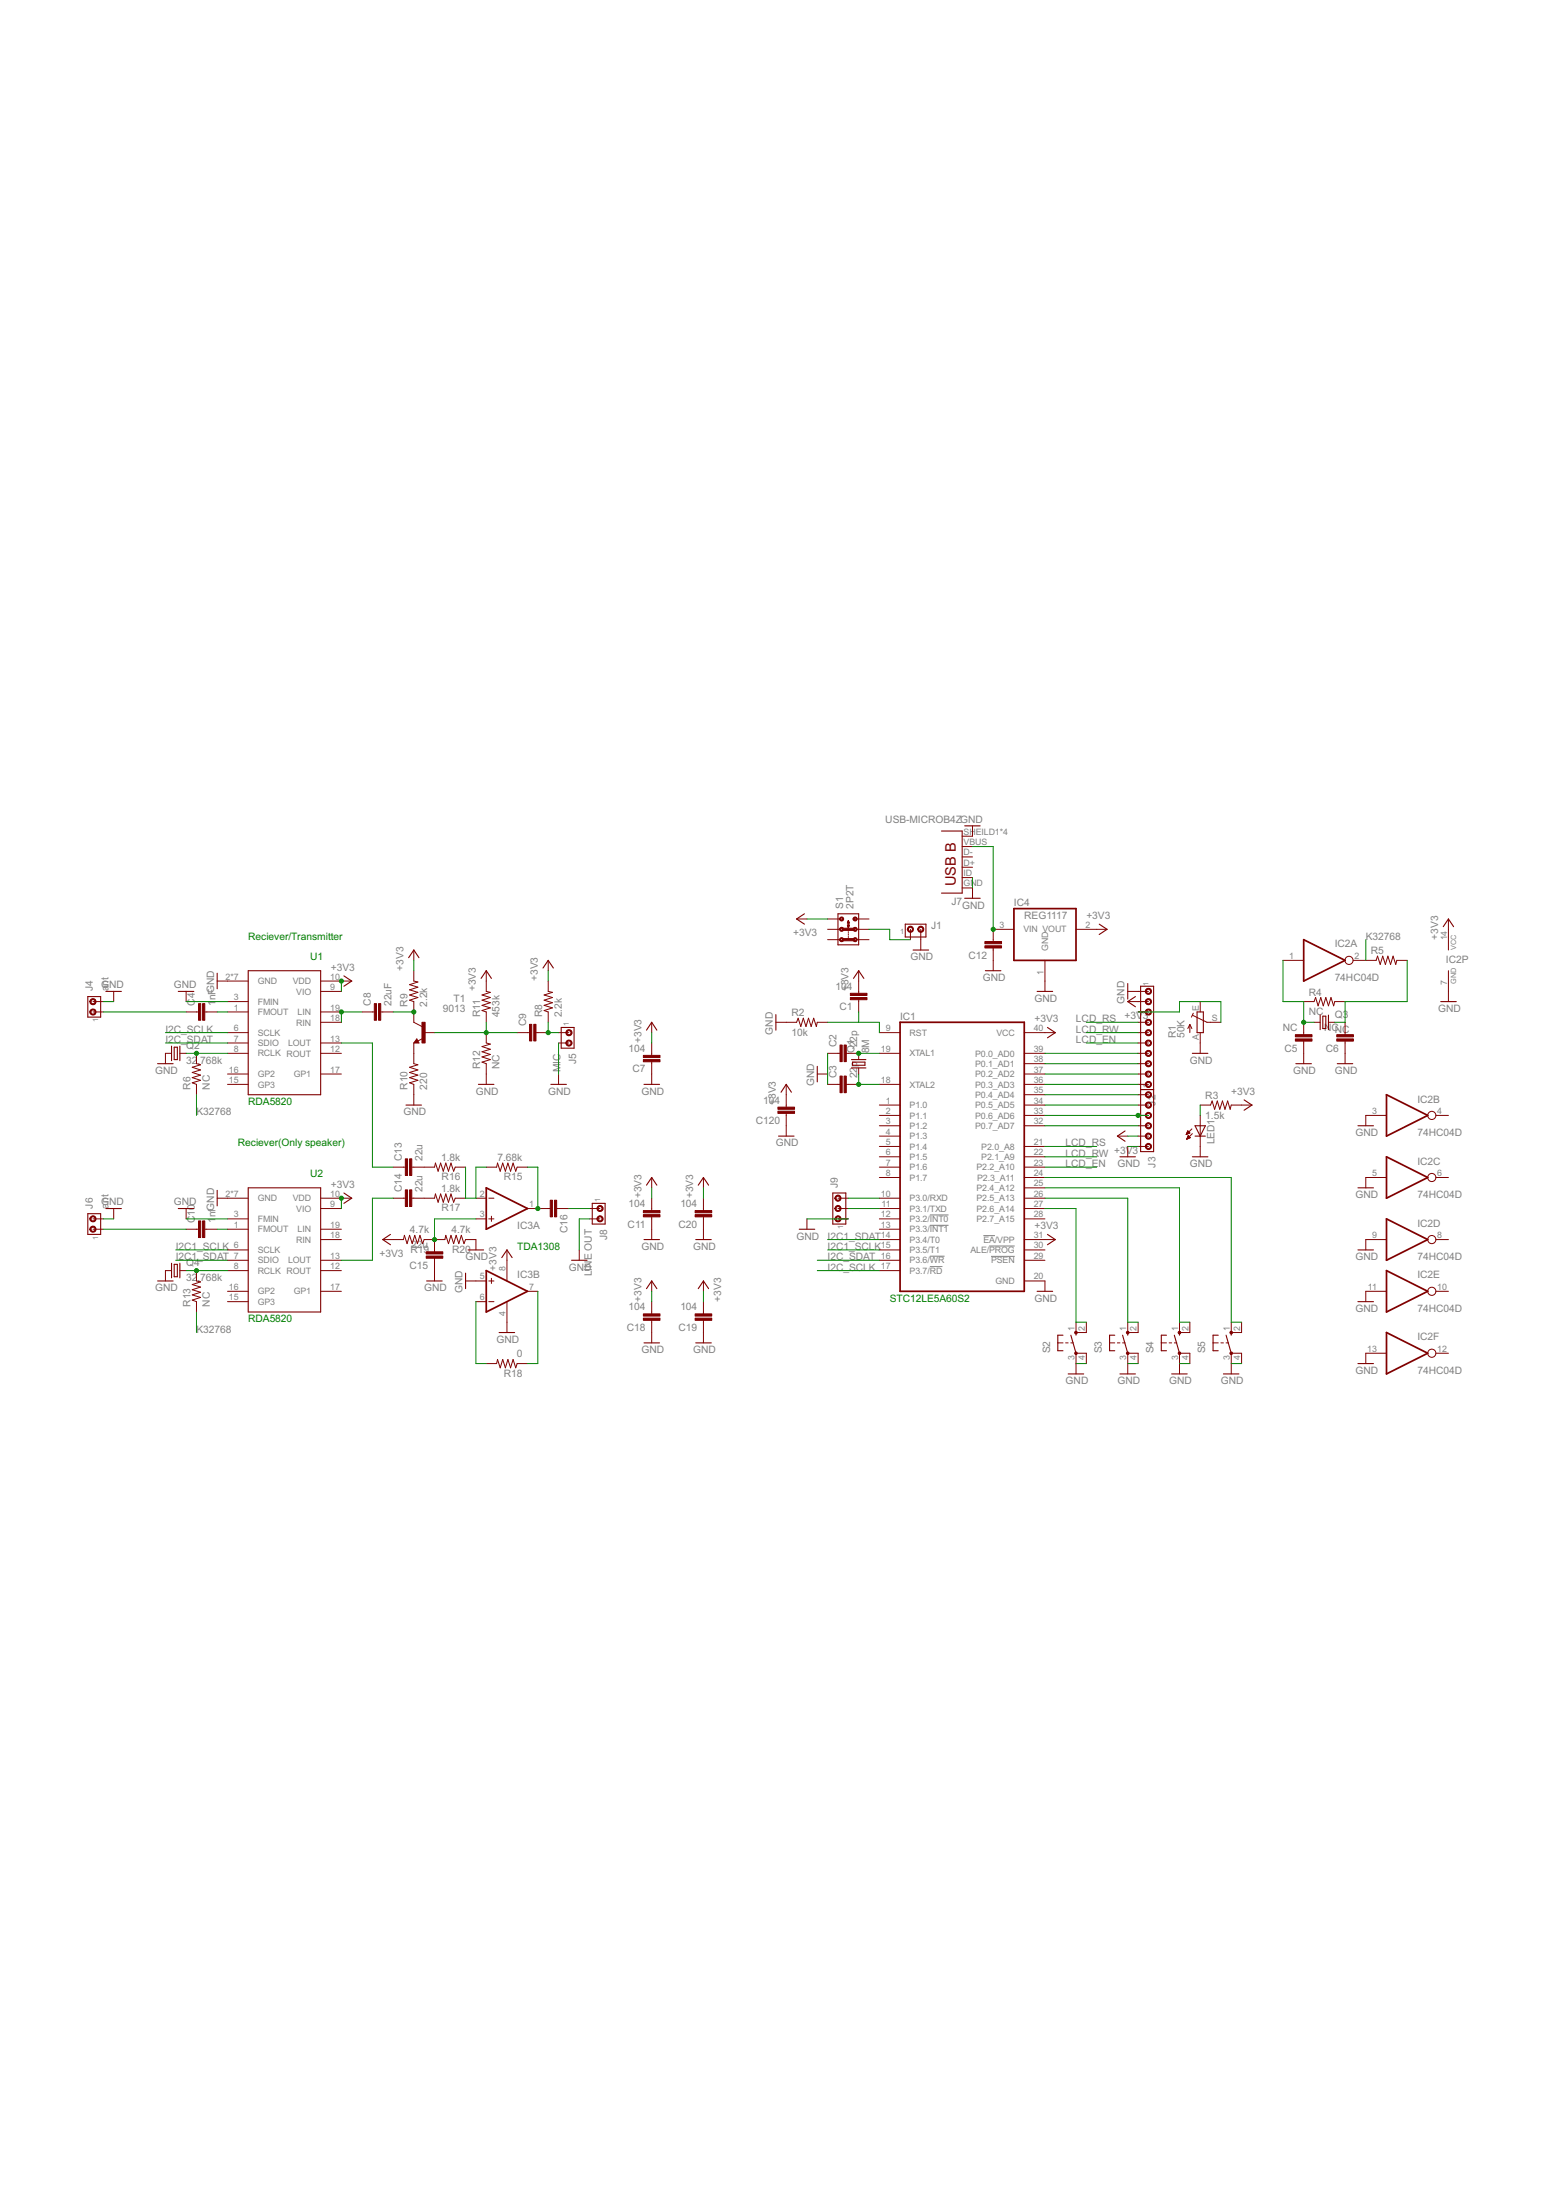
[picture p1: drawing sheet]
<svg xmlns="http://www.w3.org/2000/svg" width="210mm" height="297mm" viewBox="0 0 210 297" stroke-linecap="round" stroke-linejoin="round" font-family="sans-serif">
<path d="M125.5 164h2.5M125.5 165.4h2.5M125.5 169.6h2M125.5 171h1.7M132.7 166.8h1.6M133.5 168.2h3.5M133.8 169.6h3.2" fill="none" stroke="#808080" stroke-width=".13"/>
<path d="M121.5 138h16.8v36.3h-16.8zM136.9 122.7h8.3v7h-8.3zM176 126.9l5.6 2.8-5.6 2.8zM187.2 147.8l5.5 2.8-5.5 2.8zM187.2 156.2l5.5 2.8-5.5 2.8zM65.6 160.4l5.6 2.8-5.6 2.8zM65.6 171.6l5.6 2.7-5.6 2.8zM187.2 164.6l5.5 2.8-5.5 2.8zM187.2 171.6l5.5 2.7-5.5 2.8zM187.2 179.9l5.5 2.8-5.5 2.8z" fill="none" stroke="#800000" stroke-width=".23"/>
<g fill="none" stroke="#800000" stroke-width=".13">
<path d="M129.9 117.1h1.4M129.9 115.7h1.4M129.9 114.3h1.4M129.9 119.9h1.4v1.4M129.9 118.5h1.4M131.3 111.5v1.4h-1.4M12.6 135.2h1.3M12.6 136.6h1.3M15.3 133.9v1.3M25.1 136.6h1.7M25.1 133.9v1.3M27.6 136.6h1.7"/>
<path d="M29.3 132.5h4.2M30.7 139.4h2.8M30.7 135.2h2.8M30.7 136.6h2.8M43.3 133.9h2.8M43.3 136.6h2.8M43.3 138h2.8M43.3 132.5h4.2M48.9 136.6h1.6M51.4 136.6h1.7M55.9 131.1v1.4l.5 .1-1.1 .3 1.1 .4-1.1 .3 1.1 .4-1.1 .3 1.1 .4-1.1 .3 .6 .2v2.8l1.1 .6M55.9 128.3v1.4"/>
<path d="M57.3 139.4h1.4M65.6 131.1v2.8l.6 .1-1.1 .3 1.1 .4-1.1 .3 1.1 .4-1.1 .3 1.1 .4-1.1 .3 .5 .2v1.4M65.6 139.4v1.4l.6 .2-1.1 .3 1.1 .4-1.1 .3 1.1 .4-1.1 .3 1.1 .4-1.1 .3 .5 .2v2.8M69.8 139.4h1.7M72.3 139.4h1.7M74 129.7v1.4M74 132.5v1.4l.6 .1-1.2 .3 1.2 .4-1.2 .3 1.2 .4-1.2 .3 1.2 .4-1.2 .3 .6 .2v1.4M75.4 139.4h1.4M88 138v1.4M104.7 138h2.8l.2-.5 .4 1.1 .3-1.1 .4 1.1 .3-1.1 .4 1.1 .3-1.1 .4 1.1 .1-.6h1.4M107.5 124.1h1.4M111.7 126.9h1.4"/>
<path d="M111.7 125.5h1.4M111.7 124.1h1.4M113.2 126.9h.2M113.2 125.5h.2M113.2 124.1h.2M114.4 124.9h.3l-.2 .4zM114.4 124.6h.2M114.4 125h.2M114.4 124.5h.2M114.4 125.1h.2M114.4 124.4h.2M114.5 125.2h.1"/>
<path d="M114.5 124.4h.1M114.5 124.3h.1M114.5 124.4v.9M114.5 125.7v.1M114.5 125.9v.1M114.5 126.1v.1M114.5 126.4h.1M114.5 126.6v.1M114.5 124.3l.2 .3h-.3zM115.6 126.9h.2M115.6 125.5h.2M115.6 124.1h.2"/>
<path d="M115.9 131.1v3M115.9 135v1.6M115.9 126.9h1.4M115.9 125.5h1.4M115.9 124.1h1.4M118.7 139.4h2.8M122.9 125.5v1.4M124.3 125.5v2.8M134.1 128v3.1M136.9 125.5h-2.8v1.6M138.3 139.4h4.2M141.1 129.7v4.2"/>
<path d="M145.2 125.5h4.2M152.2 133.9h2.8M152.2 135.2h2.8M153.6 139.4h1.4M153.6 136.6h1.4M153.6 138h1.4M160.6 138.3v1.1M160.6 138.3l-.3 .6M160.6 138.3l.3 .6M161 137.1l1.9 .9h1.9M161.1 136.8l-.3 .5M162 135.2v1.4"/>
<path d="M162 139.4v2.8M173.2 129.7h2.8M176 135.2h1.4l.2-.5 .3 1.1 .4-1.1 .3 1.1 .4-1.1 .3 1.1 .4-1.1 .3 1.1 .2-.6h1.4M176 138v1.7M177.4 138h.8M179.3 138h.9M181.6 138v1.7M182.6 129.7h3.2l.1-.6 .4 1.1 .3-1.1 .4 1.1 .3-1.1 .4 1.1 .3-1.1 .4 1.1 .2-.5h1.3M195.5 124.1v4.2M195.5 131.1v4.1M23.2 142.2h-.9v1.4M24.3 142.2h.8"/>
<path d="M26.5 142.2v1.4l.6 .2-1.1 .3 1.1 .4-1.1 .3 1.1 .4-1.1 .3 1.1 .4-1.1 .3 .5 .2v1.4M30.7 142.2h2.8M30.7 145h2.8M30.7 146.4h2.8M30.7 140.8h2.8M43.3 142.2h2.8M43.3 145h2.8M43.3 140.8h2.8M53.1 157.6h1.6M55.6 157.6h3.1l.1-.6 .3 1.1 .4-1.1 .3 1.1 .4-1.1 .3 1.1 .4-1.1 .3 1.1 .2-.5h1.4M55.9 140.8v2.8l.5 .2-1.1 .3 1.1 .4-1.1 .3 1.1 .4-1.1 .3 1.1 .4-1.1 .3 .6 .2v2.8M56.3 140.3l.3 .5h-.7z"/>
<path d="M57.1 140.2l-.7 .3M65.6 157.6h1.4l.2-.6 .3 1.1 .4-1.1 .3 1.1 .4-1.1 .3 1.1 .4-1.1 .3 1.1 .2-.5h1.4M75.4 140.8h1.4M75.4 145v1.4M88 140.8v1.7M88 143.3v3.1M88 159v1.4M95 159v1.4M106.1 146.4v3.1M106.1 150.3v3.1M110.3 145h1.4M111.7 142.2h1.7"/>
<path d="M111.7 146.4h1.7M114.2 142.2h1.7v.9M114.2 146.4h1.7M115.9 144.2v.8M118.7 142.2h2.8M118.7 146.4h2.8M118.7 149.2h2.8M118.7 150.6h2.8M118.7 152h2.8M118.7 154.8h2.8M118.7 156.2h2.8M118.7 157.6h2.8"/>
<path d="M118.7 159h2.8M118.7 153.4h2.8M138.3 142.2h2.8M138.3 143.6h2.8M138.3 145h2.8M138.3 146.4h2.8M138.3 147.8h2.8M138.3 149.2h2.8M138.3 150.6h2.8M138.3 152h2.8M138.3 154.8h2.8M138.3 156.2h2.8"/>
<path d="M138.3 157.6h2.8M138.3 159h2.8M150.8 153.4h1.4M152.2 154.8v1.4M153.6 142.2h1.4M153.6 143.6h1.4M153.6 145h1.4M153.6 146.4h1.4M153.6 147.8h1.4M153.6 149.2h1.4M153.6 150.6h1.4M153.6 152h1.4"/>
<path d="M153.6 154.8h1.4M153.6 153.4h1.4M153.6 140.8h1.4M160.1 153.2h.1M160.1 153.1h.2M160.2 153.1h.2M160.2 153h.3M160.2 153.8h.1M160.2 153h.4M160.2 153.7h.2M160.2 152.9h.3M160.2 153.7h.3"/>
<path d="M160.3 152.9h.2M160.3 152.8h.1M160.3 153.6h.3M160.3 153.6h.4M160.3 152.7h.1M160.3 153.5h.3M160.3 152.7l-.2 .5M160.3 152.7l.3 .3M160.3 153.5h.2M160.4 153.4h.1M160.4 153.3l-.2 .5M160.4 153.3l.3 .3-.5 .2"/>
<path d="M160.4 153.3h.1M160.6 153l-.5 .2M160.9 152.4l-.8 .8M161 153.1l-.8 .7M162 149.2h1.4l.2-.5 .4 1.1 .3-1.1 .4 1.1 .3-1.1 .4 1.1 .3-1.1 .4 1.1 .1-.6h2.8M162 150.6v5.6M176 140.5v3.1M181.6 140.5v3.1M187.2 150.6h-2.8v1.4M187.2 159h-2.8v1.4M193.8 150.6h1.7M193.8 159h1.7"/>
<path d="M12.6 164.6h1.3M12.6 166h1.3M15.3 163.2v1.4M23.2 171.6h-.9v1.4M24.3 171.6h.8M25.1 166h1.7M25.1 163.2v1.4M26.5 171.6v1.4l.6 .1-1.1 .3 1.1 .4-1.1 .3 1.1 .4-1.1 .3 1.1 .4-1.1 .3 .5 .2v1.4M27.6 166h1.7M29.3 161.8h4.2M30.7 168.8h2.8M30.7 170.2h2.8"/>
<path d="M30.7 164.6h2.8M30.7 166h2.8M30.7 171.6h2.8M30.7 175.7h2.8M30.7 174.3h2.8M43.3 167.4h2.8M43.3 170.2h2.8M43.3 161.8h4.2M43.3 163.2h2.8M43.3 166h2.8M43.3 171.6h2.8M43.3 174.3h2.8"/>
<path d="M51.7 167.4h2.8l.1-.6 .3 1.1 .4-1.1 .3 1.1 .4-1.1 .3 1.1 .4-1.1 .3 1.1 .3-.5h2.7l.2-.6 .3 1.1 .4-1.1 .3 1.1 .4-1.1 .3 1.1 .4-1.1 .3 1.1 .2-.5h1.4v1.4M53.1 161.8h1.6M55.6 161.8h3.1l.1-.6 .3 1.1 .4-1.1 .3 1.1 .4-1.1 .3 1.1 .4-1.1 .3 1.1 .2-.5h1.4M58.7 167.4v1.6M58.7 169.9v3.1M62.8 173h2.8M64.2 161.8h1.4M64.2 164.6h1.4M64.2 175.7h1.4M66 161.8h.7M66 164.6h.7M66 173h.7"/>
<path d="M66 175.7h.7M66.3 164.2v.7M66.3 172.6v.7M68.4 168.8v4.2M68.4 175.7v4.2M71.2 163.2h3.1M71.2 174.3h1.4M75.1 163.2h1.7M78.2 168.8v1.4M79.6 163.2h1.4M79.6 164.6h1.4M88 161.8v1.6"/>
<path d="M88 164.3v3.1M88 173v1.3M88 175.7v1.7M88 178.2v3.1M95 161.8v1.6M95 164.3v3.1M95 173v1.3M95 175.7v1.7M95 178.2v3.1M108.9 164.6v1.4M113.1 161.8h1.4M113.1 163.2h1.4"/>
<path d="M113.1 164.6h1.4M118.7 167.4h2.8M118.7 168.8h2.8M118.7 170.2h2.8M118.7 161.8h2.8M118.7 163.2h2.8M118.7 164.6h2.8M118.7 166h2.8M118.7 171.6h2.8M138.3 167.4h4.2M138.3 168.8h2.8M138.3 170.2h2.8"/>
<path d="M138.3 160.4h2.8M138.3 161.8h2.8M138.3 163.2h2.8M138.3 164.6h2.8M138.3 173h2.8v1.3M145.2 178.5v1.4h1.4v-1.4M152.2 178.5v1.4h1.4v-1.4M159.2 178.5v1.4h1.4v-1.4M166.2 178.5v1.4h1.4v-1.4M187.2 167.4h-2.8v1.4M187.2 174.3h-2.8v1.4M193.8 167.4h1.7"/>
<path d="M193.8 174.3h1.7M65.6 184.1h1.4l.2-.5 .3 1.1 .4-1.1 .3 1.1 .4-1.1 .3 1.1 .4-1.1 .3 1.1 .2-.6h1.4M142.8 181.3h.7M143.8 181.3h.4M144.5 181.3h.4M146.6 184.1v-1.4h-1.4v2.8M149.8 181.3h.7M150.8 181.3h.4M151.5 181.3h.4M153.6 184.1v-1.4h-1.4v2.8M156.8 181.3h.7M157.8 181.3h.4"/>
<path d="M158.5 181.3h.4M160.6 184.1v-1.4h-1.4v2.8M163.7 181.3h.7M164.8 181.3h.3M165.5 181.3h.3M167.6 184.1v-1.4h-1.4v2.8M187.2 182.7h-2.8v1.4M193.8 182.7h1.7"/>
<circle cx="182.1" cy="129.7" r=".55"/>
<circle cx="193.3" cy="159" r=".55"/>
<circle cx="193.3" cy="150.6" r=".55"/>
<circle cx="193.3" cy="167.4" r=".55"/>
<circle cx="193.3" cy="174.3" r=".55"/>
<circle cx="193.3" cy="182.7" r=".55"/>
</g>
<g fill="none" stroke="#800000" stroke-width=".15">
<path d="M127.1 112.2h2.8v8.4h-2.8M130.2 111.5h2.1M11.9 134.6h1.7v2.7h-1.7zM14.3 133.9h2.1M24.1 133.9h2.1M29.3 131.4v2.1M33.5 131.1h9.8v16.7h-9.8zM46.4 131.8l1.1 .7-1.1 .7M55.2 129.3l.7-1 .7 1M64.9 132.1l.7-1 .7 1M73.3 130.7l.7-1 .7 1M75.8 138.7h1.7v2.8h-1.7z"/>
<path d="M87.3 139.1l.7-1.1 .7 1.1M104.7 137v2.1M108.6 123.4l-1.1 .7 1.1 .7M113.1 123.4h2.8v4.2h-2.8zM115.2 132.1l.7-1 .7 1M122.2 124.8h2.8v1.7h-2.8zM123.3 128.3h2M130.2 121.3h2.1M133 131.1h2.1M140 133.9h2.1M141.4 138.7l1.1 .7-1.1 .7M148.4 124.8l1 .7-1 .7"/>
<path d="M152.2 132.8v2.1M153.3 134.6l-1.1 .6 1.1 .7M154 133.2h1.7v22.3h-1.7zM161.6 136.6h.8v2.8h-.8zM178.2 137.1v1.9M178.6 137.2h.4v1.7h-.4zM179.3 137.1v1.9M194.5 135.2h2.1M194.8 125.1l.7-1 .7 1M21.3 143.6h2.1M23.2 141.2v2M23.5 141.4h.4v1.7h-.4z"/>
<path d="M24.3 141.2v2M54.8 149.2h2.1M56.3 140.5l-.1 .2h.2l-.1-.3-.3 .4h.4M64.6 146.4h2.1M74.4 146.4h2.1M86.9 146.4h2.1M105.1 153.4h2.1M105.4 147.5l.7-1.1 .7 1.1M110.3 144v2.1M114.9 143.1h2M114.9 144.2h2M115.1 143.4h1.7v.4h-1.7z"/>
<path d="M151.2 156.2h2.1M151.9 152.7l-1.1 .7 1.1 .7M154 147.1h1.7M161 142.2h2M161 156.2h2M161.3 152h1.4l-.7 1.4zM161.3 153.4h1.4M167.9 148.5l1.1 .7-1.1 .7M174.9 143.6h2.1M180.5 143.6h2.1M183.3 152h2.1M11.9 163.9h1.7v2.8h-1.7z"/>
<path d="M14.3 163.2h2.1M21.3 173h2.1M23.2 170.6v1.9M23.5 170.7h.4v1.7h-.4zM24.1 163.2h2.1M24.3 170.6v1.9M29.3 160.7v2.1M33.5 160.4h9.8v16.7h-9.8zM46.4 161.1l1.1 .7-1.1 .7M52.7 166.7l-1 .7 1 .7M57.6 173h2.1M62.8 171.9v2.1"/>
<path d="M63.2 168.8h2.1M67.4 179.9h2.1M67.7 169.8l.7-1 .7 1M77.2 170.2h2M79.9 162.5h1.8v2.8h-1.8zM86.9 167.4h2.1M87.3 160l.7-1 .7 1M87.3 174l.7-1 .7 1M93.9 167.4h2.1M94.3 174l.7-1 .7 1M94.3 160l.7-1 .7 1M107.9 166h2.1"/>
<path d="M112.4 161.1h1.8v4.2h-1.8zM140 174.3h2.1M141.4 166.7l1.1 .7-1.1 .7M145.2 179.9v.4M152.2 179.9v.4M159.2 179.9v.4M166.2 179.9v.4M183.3 168.8h2.1M183.3 160.4h2.1M183.3 175.7h2.1M86.9 181.3h2.1M93.9 181.3h2.1"/>
<path d="M143.5 180.3h-.7v2.1h.7M144.2 185.5h2.1M144.5 180.3l.7 2.4M150.5 180.3h-.7v2.1h.7M151.2 185.5h2.1M151.5 180.3l.7 2.4M157.5 180.3h-.7v2.1h.7M158.2 185.5h2.1M158.5 180.3l.7 2.4M164.4 180.3h-.7v2.1h.7M165.1 185.5h2.1M165.5 180.3l.7 2.4"/>
<path d="M183.3 184.1h2.1"/>
</g>
<g fill="#800000" stroke="#800000" stroke-width=".13">
<path d="M122.7 125.1a.42 .42 0 0 1 .6 .2 .42 .42 0 0 1-.3 .6 .42 .42 0 0 1-.5-.4h.1a.28 .28 0 0 1 .4-.3 .28 .28 0 0 1 .1 .5 .28 .28 0 0 1-.5-.1v-.1h-.1z" fill-rule="evenodd"/>
<path d="M124.1 125.1a.42 .42 0 0 1 .6 .2 .42 .42 0 0 1-.3 .6 .42 .42 0 0 1-.5-.4h.1a.28 .28 0 0 1 .4-.3 .28 .28 0 0 1 .1 .5 .28 .28 0 0 1-.5-.1v-.1h-.1z" fill-rule="evenodd"/>
<path d="M154.6 133.6a.42 .42 0 0 1 .7-.1 .42 .42 0 0 1-.1 .7 .42 .42 0 0 1-.6-.3h.1a.28 .28 0 0 1 .4-.3 .28 .28 0 0 1 .2 .4 .28 .28 0 0 1-.4 .1l-.2-.2h-.1z" fill-rule="evenodd"/>
<path d="M154.6 135a.42 .42 0 0 1 .7-.1 .42 .42 0 0 1-.1 .7 .42 .42 0 0 1-.6-.4h.1a.28 .28 0 0 1 .4-.2 .28 .28 0 0 1 .2 .4 .28 .28 0 0 1-.4 .1l-.2-.3h-.1z" fill-rule="evenodd"/>
<path d="M154.6 136.4a.42 .42 0 0 1 .7-.1 .42 .42 0 0 1-.1 .7 .42 .42 0 0 1-.6-.4h.1a.28 .28 0 0 1 .4-.2 .28 .28 0 0 1 .2 .4 .28 .28 0 0 1-.4 .1l-.2-.3h-.1z" fill-rule="evenodd"/>
<path d="M154.6 137.8a.42 .42 0 0 1 .7-.1 .42 .42 0 0 1-.1 .7 .42 .42 0 0 1-.6-.4h.1a.28 .28 0 0 1 .4-.2 .28 .28 0 0 1 .2 .4 .28 .28 0 0 1-.4 .1l-.2-.3h-.1z" fill-rule="evenodd"/>
<path d="M154.6 139.2a.42 .42 0 0 1 .7-.1 .42 .42 0 0 1-.1 .7 .42 .42 0 0 1-.6-.4h.1a.28 .28 0 0 1 .4-.2 .28 .28 0 0 1 .2 .4 .28 .28 0 0 1-.4 .1l-.2-.3h-.1z" fill-rule="evenodd"/>
<path d="M154.6 140.6a.42 .42 0 0 1 .7-.1 .42 .42 0 0 1-.1 .7 .42 .42 0 0 1-.6-.4h.1a.28 .28 0 0 1 .4-.2 .28 .28 0 0 1 .1 .4 .28 .28 0 0 1-.4-.1l-.1-.1h-.1z" fill-rule="evenodd"/>
<path d="M154.6 142a.42 .42 0 0 1 .7-.1 .42 .42 0 0 1-.1 .7 .42 .42 0 0 1-.6-.4h.1a.28 .28 0 0 1 .4-.2 .28 .28 0 0 1 .1 .4 .28 .28 0 0 1-.4-.1l-.1-.1h-.1z" fill-rule="evenodd"/>
<path d="M154.6 143.4a.42 .42 0 0 1 .7-.1 .42 .42 0 0 1-.1 .7 .42 .42 0 0 1-.6-.4h.1a.28 .28 0 0 1 .4-.2 .28 .28 0 0 1 .1 .4 .28 .28 0 0 1-.4-.1l-.1-.1h-.1z" fill-rule="evenodd"/>
<path d="M154.6 144.8a.42 .42 0 0 1 .7-.1 .42 .42 0 0 1-.1 .7 .42 .42 0 0 1-.6-.4h.1a.28 .28 0 0 1 .4-.2 .28 .28 0 0 1 .1 .4 .28 .28 0 0 1-.4-.1l-.1-.1h-.1z" fill-rule="evenodd"/>
<path d="M154.6 146.2a.42 .42 0 0 1 .7-.1 .42 .42 0 0 1-.1 .7 .42 .42 0 0 1-.6-.4h.1a.28 .28 0 0 1 .4-.2 .28 .28 0 0 1 .1 .4 .28 .28 0 0 1-.4-.1l-.1-.1h-.1z" fill-rule="evenodd"/>
<path d="M154.6 147.6a.42 .42 0 0 1 .7-.1 .42 .42 0 0 1-.1 .7 .42 .42 0 0 1-.6-.4h.1a.28 .28 0 0 1 .4-.2 .28 .28 0 0 1 .1 .4 .28 .28 0 0 1-.4-.1l-.1-.1h-.1z" fill-rule="evenodd"/>
<path d="M154.6 149a.42 .42 0 0 1 .7-.1 .42 .42 0 0 1-.1 .7 .42 .42 0 0 1-.6-.4h.1a.28 .28 0 0 1 .4-.2 .28 .28 0 0 1 .1 .4 .28 .28 0 0 1-.4-.1l-.1-.1h-.1z" fill-rule="evenodd"/>
<path d="M154.6 150.4a.42 .42 0 0 1 .7-.1 .42 .42 0 0 1-.1 .7 .42 .42 0 0 1-.6-.4h.1a.28 .28 0 0 1 .4-.2 .28 .28 0 0 1 .1 .4 .28 .28 0 0 1-.4-.1l-.1-.1h-.1z" fill-rule="evenodd"/>
<path d="M154.6 151.8a.42 .42 0 0 1 .7-.1 .42 .42 0 0 1-.1 .7 .42 .42 0 0 1-.6-.4h.1a.28 .28 0 0 1 .4-.2 .28 .28 0 0 1 .1 .4 .28 .28 0 0 1-.4-.1l-.1-.1h-.1z" fill-rule="evenodd"/>
<path d="M154.6 153.2a.42 .42 0 0 1 .7-.1 .42 .42 0 0 1-.1 .7 .42 .42 0 0 1-.6-.4h.1a.28 .28 0 0 1 .4-.2 .28 .28 0 0 1 .1 .4 .28 .28 0 0 1-.4-.1l-.1-.1h-.1z" fill-rule="evenodd"/>
<path d="M154.6 154.6a.42 .42 0 0 1 .7-.1 .42 .42 0 0 1-.1 .7 .42 .42 0 0 1-.6-.4h.1a.28 .28 0 0 1 .4-.2 .28 .28 0 0 1 .1 .4 .28 .28 0 0 1-.4-.1l-.1-.1h-.1z" fill-rule="evenodd"/>
<path d="M113.4 126.7a.28 .28 0 0 1 .2-.1 .28 .28 0 0 1 .3 .2l-.1 .3a.28 .28 0 0 1-.3 0 .28 .28 0 0 1-.2-.2l.3-.2 .1 .2-.2 .1v-.1h-.2z" fill-rule="evenodd"/>
<path d="M113.4 125.3a.28 .28 0 0 1 .2-.1 .28 .28 0 0 1 .3 .2l-.1 .3a.28 .28 0 0 1-.3 0 .28 .28 0 0 1-.2-.2l.3-.2 .1 .2-.2 .1v-.1h-.2z" fill-rule="evenodd"/>
<path d="M113.4 123.9a.28 .28 0 0 1 .2-.1 .28 .28 0 0 1 .3 .2l-.1 .3a.28 .28 0 0 1-.3 0 .28 .28 0 0 1-.2-.2l.3-.2 .1 .2-.2 .1v-.1h-.2z" fill-rule="evenodd"/>
<path d="M115.2 126.7a.28 .28 0 0 1 .3-.1 .28 .28 0 0 1 .2 .2l-.1 .3a.28 .28 0 0 1-.3 0 .28 .28 0 0 1-.2-.2l.3-.2 .1 .2-.1 .1-.3-.1z" fill-rule="evenodd"/>
<path d="M115.2 125.3a.28 .28 0 0 1 .3-.1 .28 .28 0 0 1 .2 .2l-.1 .3a.28 .28 0 0 1-.3 0 .28 .28 0 0 1-.2-.2l.3-.2 .1 .2-.1 .1-.3-.1z" fill-rule="evenodd"/>
<path d="M115.2 123.9a.28 .28 0 0 1 .3-.1 .28 .28 0 0 1 .2 .2l-.1 .3a.28 .28 0 0 1-.3 0 .28 .28 0 0 1-.2-.2l.3-.2 .1 .2-.1 .1-.3-.1z" fill-rule="evenodd"/>
<path d="M145.1 179.8h.3v.3h-.3z" fill-rule="evenodd"/>
<path d="M152.1 179.8h.3v.3h-.3z" fill-rule="evenodd"/>
<path d="M159.1 179.8h.2v.3h-.2z" fill-rule="evenodd"/>
<path d="M166.1 179.8h.2v.3h-.2z" fill-rule="evenodd"/>
<path d="M12.2 136.4a.42 .42 0 0 1 .7-.1 .42 .42 0 0 1-.2 .7 .42 .42 0 0 1-.6-.4h.2a.29 .29 0 0 1 .4-.2 .29 .29 0 0 1 .1 .5 .29 .29 0 0 1-.5-.1v-.2h-.2z" fill-rule="evenodd"/>
<path d="M12.2 135a.42 .42 0 0 1 .7-.1 .42 .42 0 0 1-.2 .7 .42 .42 0 0 1-.6-.4h.2a.29 .29 0 0 1 .4-.2 .29 .29 0 0 1 .1 .5 .29 .29 0 0 1-.5-.1v-.2h-.2z" fill-rule="evenodd"/>
<path d="M76.6 139.1a.42 .42 0 0 1 .6 .1 .42 .42 0 0 1-.3 .6 .42 .42 0 0 1-.5-.4h.1a.28 .28 0 0 1 .4-.2 .28 .28 0 0 1 .1 .4 .28 .28 0 0 1-.4 0l-.1-.2h-.1z" fill-rule="evenodd"/>
<path d="M76.6 140.5a.42 .42 0 0 1 .6 .1 .42 .42 0 0 1-.3 .6 .42 .42 0 0 1-.5-.4h.1a.28 .28 0 0 1 .4-.3 .28 .28 0 0 1 .1 .5 .28 .28 0 0 1-.4-.1l-.1-.1h-.1z" fill-rule="evenodd"/>
<path d="M12.3 165.6a.42 .42 0 0 1 .6 .2 .42 .42 0 0 1-.3 .6 .42 .42 0 0 1-.5-.4h.2a.28 .28 0 0 1 .4-.3 .28 .28 0 0 1 .1 .5 .28 .28 0 0 1-.5-.1v-.1h-.2z" fill-rule="evenodd"/>
<path d="M12.2 164.4a.42 .42 0 0 1 .7-.1 .42 .42 0 0 1-.2 .7 .42 .42 0 0 1-.6-.4h.2a.28 .28 0 0 1 .4-.3 .28 .28 0 0 1 .1 .5 .28 .28 0 0 1-.5-.1v-.1h-.2z" fill-rule="evenodd"/>
<path d="M80.8 162.8a.42 .42 0 0 1 .6 .2 .42 .42 0 0 1-.3 .6 .42 .42 0 0 1-.5-.4h.1a.28 .28 0 0 1 .4-.3 .28 .28 0 0 1 .1 .4 .28 .28 0 0 1-.4 0l-.1-.1h-.1z" fill-rule="evenodd"/>
<path d="M80.8 164.2a.42 .42 0 0 1 .6 .2 .42 .42 0 0 1-.3 .6 .42 .42 0 0 1-.5-.4h.1a.28 .28 0 0 1 .4-.3 .28 .28 0 0 1 .1 .4 .28 .28 0 0 1-.4 0l-.1-.1h-.1z" fill-rule="evenodd"/>
<path d="M112.9 164.2a.42 .42 0 0 1 .6 .2 .42 .42 0 0 1-.3 .6 .42 .42 0 0 1-.5-.4h.1a.28 .28 0 0 1 .4-.3 .28 .28 0 0 1 .1 .5 .28 .28 0 0 1-.4-.1l-.1-.1h-.1z" fill-rule="evenodd"/>
<path d="M112.9 162.8a.42 .42 0 0 1 .6 .2 .42 .42 0 0 1-.3 .6 .42 .42 0 0 1-.5-.4h.1a.28 .28 0 0 1 .4-.3 .28 .28 0 0 1 .1 .5 .28 .28 0 0 1-.4-.1l-.1-.1h-.1z" fill-rule="evenodd"/>
<path d="M112.9 161.4a.42 .42 0 0 1 .6 .2 .42 .42 0 0 1-.3 .6 .42 .42 0 0 1-.5-.4h.1a.28 .28 0 0 1 .4-.3 .28 .28 0 0 1 .1 .5 .28 .28 0 0 1-.4-.1l-.1-.1h-.1z" fill-rule="evenodd"/>
<circle cx="145.2" cy="182.7" r=".18"/>
<circle cx="152.2" cy="182.7" r=".18"/>
<circle cx="159.2" cy="182.7" r=".18"/>
<circle cx="166.2" cy="182.7" r=".18"/>
</g>
<g fill="#800000" stroke="#800000" stroke-width=".13">
<path d="M113.9 141.1h.3v2.2h-.3z"/>
<path d="M113.4 141.1h.3v2.2h-.3z"/>
<path d="M113.9 145.3h.3v2.2h-.3z"/>
<path d="M113.4 145.3h.3v2.2h-.3z"/>
<path d="M114.8 134.1h2.2v.3h-2.2z"/>
<path d="M114.8 134.7h2.2v.3h-2.2z"/>
<path d="M113.7 126.7h1.6v.3h-1.6z"/>
<path d="M113.7 125.3h1.6v.3h-1.6z"/>
<path d="M27.3 135.5h.3v2.3h-.3z"/>
<path d="M26.8 135.5h.3v2.3h-.3z"/>
<path d="M174.9 139.7h2.2v.3h-2.2z"/>
<path d="M174.9 140.3h2.2v.3h-2.2z"/>
<path d="M180.4 139.7h2.3v.3h-2.3z"/>
<path d="M180.4 140.3h2.3v.3h-2.3z"/>
<path d="M51.1 135.5h.3v2.3h-.3z"/>
<path d="M50.5 135.5h.3v2.3h-.3z"/>
<path d="M57 138h.4v2.8h-.4z"/>
<path d="M72.1 138.3h.2v2.2h-.2z"/>
<path d="M71.5 138.3h.3v2.2h-.3z"/>
<path d="M27.3 164.8h.3v2.3h-.3z"/>
<path d="M26.8 164.8h.3v2.3h-.3z"/>
<path d="M132.9 127.1h2.3v.3h-2.3z"/>
<path d="M132.9 127.7h2.3v.3h-2.3z"/>
<path d="M55.3 156.5h.3v2.2h-.3z"/>
<path d="M54.7 156.5h.3v2.2h-.3z"/>
<path d="M55.3 160.7h.3v2.2h-.3z"/>
<path d="M54.7 160.7h.3v2.2h-.3z"/>
<path d="M57.5 169h2.3v.3h-2.3z"/>
<path d="M57.5 169.6h2.3v.3h-2.3z"/>
<path d="M74.3 162.1h.3v2.2h-.3z"/>
<path d="M74.8 162.1h.3v2.2h-.3z"/>
<path d="M105 149.5h2.3v.3h-2.3z"/>
<path d="M105 150h2.3v.3h-2.3z"/>
<path d="M86.8 142.5h2.3v.3h-2.3z"/>
<path d="M86.8 143.1h2.3v.3h-2.3z"/>
<path d="M86.8 163.4h2.3v.3h-2.3z"/>
<path d="M86.8 164h2.3v.3h-2.3z"/>
<path d="M86.8 177.4h2.3v.3h-2.3z"/>
<path d="M86.8 178h2.3v.3h-2.3z"/>
<path d="M93.8 177.4h2.3v.3h-2.3z"/>
<path d="M93.8 178h2.3v.3h-2.3z"/>
<path d="M93.8 163.4h2.3v.3h-2.3z"/>
<path d="M93.8 164h2.3v.3h-2.3z"/>
</g>
<g fill="none" stroke="#008000" stroke-width=".13">
<path d="M131.3 118.5v1.4M131.3 114.3h2.8v11.2M13.9 135.2h1.4M13.9 136.6h11.2M22.3 139.4h8.4M25.1 135.2h5.6M29.3 136.6h1.4M46.1 132.5v1.4M48.9 136.6h-2.8v1.4M53.1 136.6h2.8M55.9 129.7v1.4M58.7 139.4h11.1"/>
<path d="M65.6 138v1.4M74 131.1v1.4M74 138v1.4h1.4M88 139.4v1.4M108.9 124.1h2.8M111.7 138h7v1.4M115.9 136.6v1.4M117.3 125.5h2.8v1.4h2.8M146.6 138h7M146.6 139.4h7M153.6 136.6h5.6v-1.4h5.6v2.8M173.2 129.7v5.5h2.8v2.8h1.4"/>
<path d="M184.4 126.9v2.8M189.9 129.7v5.5h-8.3v2.8h-1.4M22.3 140.8h8.4M25.1 142.2h5.6M26.5 147.8v2.8M46.1 140.8h4.2v16.8h2.8M62.8 157.6v4.2h1.4v-4.2h1.4M71.2 157.6h1.4v5.6M75.4 140.8v4.2M111.7 142.2v4.2M115.9 142.2h2.8M115.9 145v1.4h2.8"/>
<path d="M141.1 142.2h12.5M141.1 146.4h12.5M141.1 154.8h6.9M141.1 143.6h12.5M141.1 145h12.5M141.1 147.8h12.5M141.1 149.2h12.5M141.1 150.6h13.9M141.1 152h12.5M141.1 156.2h6.9M141.1 157.6h6.9M141.1 159h25.1v19.5h1.4"/>
<path d="M146.6 140.8h7M152.2 154.8h1.4M152.2 153.4h1.4M162 149.2v1.4M13.9 164.6h1.4M13.9 166h11.2M23.7 170.2h7M23.7 168.8h7M25.1 164.6h5.6M25.1 171.6h5.6M26.5 177.1v2.8M29.3 166h1.4"/>
<path d="M46.1 161.8v1.4M53.1 161.8h-2.8v8.4h-4.2M64.2 175.7v8.4h1.4M64.2 164.6h-5.5v2.8M72.6 174.3v9.8h-1.4M76.8 163.2h2.8M79.6 164.6h-1.4v4.2M88 160.4v1.4M88 174.3v1.4M95 160.4v1.4M95 174.3v1.4M108.9 164.6h5.6"/>
<path d="M110.3 171.6h8.4M110.3 170.2h8.4M111.7 168.8h7M111.7 167.4h7M114.5 163.2h4.2M114.5 161.8h4.2M141.1 160.4h18.1v18.1h1.4M141.1 163.2h4.1v15.3h1.4M141.1 161.8h11.1v16.7h1.4M145.2 184.1h1.4M152.2 184.1h1.4M159.2 184.1h1.4"/>
<path d="M166.2 184.1h1.4"/>
</g>
<g fill="#008000" stroke="#008000" stroke-width=".13">
<circle cx="115.9" cy="142.2" r=".28"/>
<circle cx="115.9" cy="146.4" r=".28"/>
<circle cx="46.1" cy="132.5" r=".28"/>
<circle cx="46.1" cy="161.8" r=".28"/>
<circle cx="153.6" cy="150.6" r=".28"/>
<circle cx="26.5" cy="142.2" r=".28"/>
<circle cx="176" cy="138" r=".28"/>
<circle cx="46.1" cy="136.6" r=".28"/>
<circle cx="55.9" cy="136.6" r=".28"/>
<circle cx="74" cy="139.4" r=".28"/>
<circle cx="65.6" cy="139.4" r=".28"/>
<circle cx="26.5" cy="171.6" r=".28"/>
<circle cx="134.1" cy="125.5" r=".28"/>
<circle cx="72.6" cy="163.2" r=".28"/>
<circle cx="58.7" cy="167.4" r=".28"/>
</g>
<text font-size="2.2" fill="#800000" x="129" y="119.6" transform="rotate(-90 129 119.6)">USB B</text>
<g font-size="1.5" fill="#808080">
<text x="119.5" y="111.1">USB-MICROB4ZGND</text>
<text x="113.8" y="122.7" transform="rotate(-90 113.8 122.7)">S1</text>
<text x="115.2" y="122.7" transform="rotate(-90 115.2 122.7)">2P2T</text>
<text x="125.7" y="125.5">J1</text>
<text x="128.4" y="122.3">J7</text>
<text x="129.9" y="122.7">GND</text>
<text x="136.9" y="122.3">IC4</text>
<text x="138.3" y="124.1">REG1117</text>
<text x="146.6" y="124.1">+3V3</text>
<text x="44.7" y="131.1">+3V3</text>
<text x="54.5" y="131.1" transform="rotate(-90 54.5 131.1)">+3V3</text>
<text x="107.1" y="126.4">+3V3</text>
<text x="122.9" y="129.7">GND</text>
<text x="130.7" y="129.4">C12</text>
<text x="180.2" y="127.9">IC2A</text>
<text x="184.4" y="126.9">K32768</text>
<text x="185.1" y="128.8">R5</text>
<text x="194.1" y="126.9" transform="rotate(-90 194.1 126.9)">+3V3</text>
<text x="195.2" y="130">IC2P</text>
<text x="12.6" y="133.8" transform="rotate(-90 12.6 133.8)">J4</text>
<text x="13.7" y="133.4">GND</text>
<text x="14.6" y="133.8" transform="rotate(-90 14.6 133.8)">ant</text>
<text x="23.4" y="133.4">GND</text>
<text x="26.3" y="135.8" transform="rotate(-90 26.3 135.8)">C</text>
<text x="26.3" y="134.8" transform="rotate(-90 26.3 134.8)">4</text>
<text x="29.1" y="135.8" transform="rotate(-90 29.1 135.8)">1</text>
<text x="29.1" y="135" transform="rotate(-90 29.1 135)">nFGND</text>
<text x="50.1" y="135.8" transform="rotate(-90 50.1 135.8)">C8</text>
<text x="52.8" y="135.8" transform="rotate(-90 52.8 135.8)">22uF</text>
<text x="55" y="135.9" transform="rotate(-90 55 135.9)">R9</text>
<text x="57.7" y="135.9" transform="rotate(-90 57.7 135.9)">2.2k</text>
<text x="59.8" y="136.6">9013</text>
<text x="61.2" y="135.2">T1</text>
<text x="64.2" y="133.8" transform="rotate(-90 64.2 133.8)">+3V3</text>
<text x="64.8" y="137.3" transform="rotate(-90 64.8 137.3)">R11</text>
<text x="67.4" y="137.3" transform="rotate(-90 67.4 137.3)">453k</text>
<text x="72.6" y="132.5" transform="rotate(-90 72.6 132.5)">+3V3</text>
<text x="73.2" y="137.3" transform="rotate(-90 73.2 137.3)">R8</text>
<text x="75.8" y="137.3" transform="rotate(-90 75.8 137.3)">2.2k</text>
<text x="106.8" y="137.2">R2</text>
<text x="112.8" y="133.6">104</text>
<text x="113.3" y="136.4">C1</text>
<text x="114.5" y="133.8" transform="rotate(-90 114.5 133.8)">+3V3</text>
<text x="121.5" y="137.7">IC1</text>
<text x="132.7" y="132.5">GND</text>
<text x="139.7" y="135.2">GND</text>
<text x="151.8" y="137.6">+3V</text>
<text x="151.8" y="135.5" transform="rotate(-90 151.8 135.5)">GND</text>
<text x="154.3" y="137.6">3</text>
<text x="176.7" y="137.1">NC</text>
<text x="176.7" y="134.4">R4</text>
<text x="180.2" y="132.5">74HC04D</text>
<text x="180.2" y="137.5">Q3</text>
<text x="194.1" y="136.6">GND</text>
<text x="22.3" y="139.4">I2C_SCLK</text>
<text x="22.3" y="140.8">I2C_SDAT</text>
<text x="25.1" y="143.6">32.768k</text>
<text x="25.1" y="141.7">Q2</text>
<text x="71" y="138.6" transform="rotate(-90 71 138.6)">C9</text>
<text x="77.8" y="143.7" transform="rotate(-90 77.8 143.7)">J5</text>
<text x="84.9" y="142">104</text>
<text x="86.6" y="140.8" transform="rotate(-90 86.6 140.8)">+3V3</text>
<text x="104.3" y="139.7" transform="rotate(-90 104.3 139.7)">GND</text>
<text x="106.8" y="139.9">10k</text>
<text x="112.9" y="141.4" transform="rotate(-90 112.9 141.4)">C2</text>
<text x="117.3" y="142.2" transform="rotate(-90 117.3 142.2)">8M</text>
<text x="139.7" y="138">+3V3</text>
<text x="145.2" y="138">LCD_RS</text>
<text x="145.2" y="139.4">LCD_RW</text>
<text x="145.2" y="140.8">LCD_EN</text>
<text x="158.7" y="140.1" transform="rotate(-90 158.7 140.1)">R1</text>
<text x="159.9" y="140.1" transform="rotate(-90 159.9 140.1)">50K</text>
<text x="160.6" y="143.6">GND</text>
<text x="173.1" y="139.2">NC</text>
<text x="173.4" y="142">C5</text>
<text x="178.7" y="139.2">NCNC</text>
<text x="179" y="142">C6</text>
<text x="20.9" y="145">GND</text>
<text x="25.7" y="147.1" transform="rotate(-90 25.7 147.1)">R6</text>
<text x="28.3" y="147.1" transform="rotate(-90 28.3 147.1)">NC</text>
<text x="55" y="147.1" transform="rotate(-90 55 147.1)">R10</text>
<text x="57.7" y="147.1" transform="rotate(-90 57.7 147.1)">220</text>
<text x="64.2" y="147.8">GND</text>
<text x="64.8" y="144.3" transform="rotate(-90 64.8 144.3)">R12</text>
<text x="67.4" y="144.3" transform="rotate(-90 67.4 144.3)">NC</text>
<text x="74" y="147.8">GND</text>
<text x="75.7" y="144.7" transform="rotate(-90 75.7 144.7)">MIC</text>
<text x="85.4" y="144.8">C7</text>
<text x="86.6" y="147.8">GND</text>
<text x="103" y="149">104</text>
<text x="104.7" y="149.2" transform="rotate(-90 104.7 149.2)">+3V3</text>
<text x="109.9" y="146.7" transform="rotate(-90 109.9 146.7)">GND</text>
<text x="112.9" y="145.6" transform="rotate(-90 112.9 145.6)">C3</text>
<text x="115.7" y="145.6" transform="rotate(-90 115.7 145.6)">22p Q212p</text>
<text x="156" y="149.3" transform="rotate(-90 156 149.3)">J2</text>
<text x="162.7" y="148.4">R3</text>
<text x="166.2" y="147.8">+3V3</text>
<text x="174.6" y="145">GND</text>
<text x="180.2" y="145">GND</text>
<text x="191.3" y="148.9">IC2B</text>
<text x="26.5" y="150.6">K32768</text>
<text x="54.5" y="150.6">GND</text>
<text x="102" y="151.8">C120</text>
<text x="104.7" y="154.8">GND</text>
<text x="143.8" y="154.8">LCD_RS</text>
<text x="150.4" y="155.8">+3V3</text>
<text x="162.7" y="151">1.5k</text>
<text x="164" y="154.5" transform="rotate(-90 164 154.5)">LED1</text>
<text x="183" y="153.4">GND</text>
<text x="191.3" y="153.4">74HC04D</text>
<text x="44.7" y="160.4">+3V3</text>
<text x="54.2" y="160.9" transform="rotate(-90 54.2 160.9)">C14</text>
<text x="54.2" y="156.7" transform="rotate(-90 54.2 156.7)">C13</text>
<text x="57" y="160.9" transform="rotate(-90 57 160.9)">22u</text>
<text x="57" y="156.7" transform="rotate(-90 57 156.7)">22u</text>
<text x="59.5" y="156.7">1.8k</text>
<text x="59.5" y="160.9">1.8k</text>
<text x="59.6" y="159.4">R16</text>
<text x="67.2" y="156.7">7.68k</text>
<text x="68" y="159.4">R15</text>
<text x="86.6" y="161.8" transform="rotate(-90 86.6 161.8)">+3V3</text>
<text x="93.6" y="161.8" transform="rotate(-90 93.6 161.8)">+3V3</text>
<text x="113.1" y="160.4" transform="rotate(-90 113.1 160.4)">J9</text>
<text x="143.8" y="156.2">LCD_RW</text>
<text x="143.8" y="157.6">LCD_EN</text>
<text x="150.8" y="157.6">GND</text>
<text x="156" y="157.6" transform="rotate(-90 156 157.6)">J3</text>
<text x="160.6" y="157.6">GND</text>
<text x="183" y="161.8">GND</text>
<text x="191.3" y="161.8">74HC04D</text>
<text x="191.3" y="157.2">IC2C</text>
<text x="12.6" y="163.2" transform="rotate(-90 12.6 163.2)">J6</text>
<text x="13.7" y="162.7">GND</text>
<text x="14.6" y="163.2" transform="rotate(-90 14.6 163.2)">ant</text>
<text x="23.4" y="162.7">GND</text>
<text x="26.3" y="165.1" transform="rotate(-90 26.3 165.1)">C</text>
<text x="26.3" y="164.1" transform="rotate(-90 26.3 164.1)">10</text>
<text x="29.1" y="165.1" transform="rotate(-90 29.1 165.1)">1</text>
<text x="29.1" y="164.4" transform="rotate(-90 29.1 164.4)">nfGND</text>
<text x="55.3" y="166.5">4.7k</text>
<text x="59.6" y="163.6">R17</text>
<text x="60.9" y="166.5">4.7k</text>
<text x="69.8" y="165.9">IC3A</text>
<text x="76.6" y="166.5" transform="rotate(-90 76.6 166.5)">C16</text>
<text x="82" y="167.4" transform="rotate(-90 82 167.4)">J8</text>
<text x="84.7" y="165.7">C11</text>
<text x="84.9" y="163">104</text>
<text x="91.6" y="165.7">C20</text>
<text x="91.8" y="163">104</text>
<text x="107.5" y="167.4">GND</text>
<text x="111.7" y="167.4">I2C1_SDAT</text>
<text x="139.7" y="166">+3V3</text>
<text x="191.3" y="165.6">IC2D</text>
<text x="23.7" y="168.8">I2C1_SCLK</text>
<text x="23.7" y="170.2">I2C1_SDAT</text>
<text x="25.1" y="172.9">32.768k</text>
<text x="25.1" y="171">Q4</text>
<text x="51.2" y="169.7">+3V3</text>
<text x="55.3" y="171.3">C15</text>
<text x="55.4" y="169.2">R19</text>
<text x="55.5" y="168.5">22u</text>
<text x="61" y="169.2">R20</text>
<text x="62.8" y="170.2">GND</text>
<text x="67" y="171.5" transform="rotate(-90 67 171.5)">+3V3</text>
<text x="69.8" y="172.6">IC3B</text>
<text x="76.8" y="171.5">GND</text>
<text x="79.9" y="172.3" transform="rotate(-90 79.9 172.3)">LINE OUT</text>
<text x="86.6" y="168.8">GND</text>
<text x="93.6" y="168.8">GND</text>
<text x="111.7" y="171.5">I2C_SCLK</text>
<text x="111.7" y="170.2">I2C_SDAT</text>
<text x="111.7" y="168.8">I2C1_SCLK</text>
<text x="183" y="170.2">GND</text>
<text x="191.3" y="170.2">74HC04D</text>
<text x="191.3" y="172.6">IC2E</text>
<text x="20.9" y="174.3">GND</text>
<text x="25.7" y="176.4" transform="rotate(-90 25.7 176.4)">R13</text>
<text x="26.5" y="179.9">K32768</text>
<text x="28.3" y="176.4" transform="rotate(-90 28.3 176.4)">NC</text>
<text x="57.2" y="174.3">GND</text>
<text x="62.4" y="174.6" transform="rotate(-90 62.4 174.6)">GND</text>
<text x="84.6" y="179.7">C18</text>
<text x="84.9" y="176.9">104</text>
<text x="86.6" y="175.7" transform="rotate(-90 86.6 175.7)">+3V3</text>
<text x="91.6" y="179.7">C19</text>
<text x="91.8" y="176.9">104</text>
<text x="97.3" y="175.7" transform="rotate(-90 97.3 175.7)">+3V3</text>
<text x="139.7" y="175.7">GND</text>
<text x="183" y="177.1">GND</text>
<text x="191.3" y="177.1">74HC04D</text>
<text x="67" y="181.3">GND</text>
<text x="68" y="185.9">R18</text>
<text x="69.8" y="183.3">0</text>
<text x="86.6" y="182.7">GND</text>
<text x="93.6" y="182.7">GND</text>
<text x="141.8" y="182.7" transform="rotate(-90 141.8 182.7)">S2</text>
<text x="148.7" y="182.7" transform="rotate(-90 148.7 182.7)">S3</text>
<text x="155.7" y="182.7" transform="rotate(-90 155.7 182.7)">S4</text>
<text x="162.7" y="182.7" transform="rotate(-90 162.7 182.7)">S5</text>
<text x="183" y="185.5">GND</text>
<text x="191.3" y="185.5">74HC04D</text>
<text x="191.3" y="181">IC2F</text>
<text x="143.8" y="186.9">GND</text>
<text x="150.8" y="186.9">GND</text>
<text x="157.8" y="186.9">GND</text>
<text x="164.8" y="186.9">GND</text>
</g>
<g font-size="1.5" fill="#008000">
<text x="33.5" y="126.9">Reciever/Transmitter</text>
<text x="41.9" y="129.7">U1</text>
<text x="33.5" y="149.2">RDA5820</text>
<text x="32.1" y="154.8">Reciever(Only speaker)</text>
<text x="41.9" y="159">U2</text>
<text x="69.8" y="168.8">TDA1308</text>
<text x="33.5" y="178.5">RDA5820</text>
<text x="120.1" y="175.7">STC12LE5A60S2</text>
</g>
<g font-size="1.3" fill="#808080">
<text x="130.1" y="112.7">SHEILD1*4</text>
<text x="130.1" y="116.9">D+</text>
<text x="130.1" y="115.5">D-</text>
<text x="130.1" y="114.1">VBUS</text>
<text x="130.1" y="119.7">GND</text>
<text x="130.1" y="118.3">ID</text>
<text x="134.9" y="125.3">3</text>
<text x="138.1" y="125.9">VIN VOUT</text>
<text x="146.5" y="125.3">2</text>
<text x="140.9" y="131.6" transform="rotate(-90 140.9 131.6)">1</text>
<text x="141.5" y="128.4" transform="rotate(-90 141.5 128.4)">GND</text>
<text x="174" y="129.5">1</text>
<text x="182.8" y="129.5">2</text>
<text x="195.3" y="127" transform="rotate(-90 195.3 127)">14</text>
<text x="30.5" y="132.3">2*7</text>
<text x="31.6" y="135">3</text>
<text x="31.6" y="136.4">1</text>
<text x="34.8" y="132.9">GND</text>
<text x="34.8" y="135.7">FMIN</text>
<text x="34.8" y="137.1">FMOUT</text>
<text x="39.5" y="132.9">VDD</text>
<text x="40" y="134.3">VIO</text>
<text x="40.2" y="137.1">LIN</text>
<text x="44.6" y="133.7">9</text>
<text x="44.6" y="132.3">10</text>
<text x="44.6" y="136.4">19</text>
<text x="44.6" y="137.8">18</text>
<text x="161.8" y="136.4" transform="rotate(-90 161.8 136.4)">E</text>
<text x="163.6" y="137.8">S</text>
<text x="195.3" y="133" transform="rotate(-90 195.3 133)">7</text>
<text x="31.6" y="139.2">6</text>
<text x="31.6" y="140.6">7</text>
<text x="31.6" y="142">8</text>
<text x="34.8" y="139.9">SCLK</text>
<text x="34.8" y="141.2">SDIO</text>
<text x="34.8" y="142.6">RCLK ROUT</text>
<text x="38.9" y="141.3">LOUT</text>
<text x="40" y="138.5">RIN</text>
<text x="44.6" y="140.6">13</text>
<text x="44.6" y="142">12</text>
<text x="118.9" y="142">19</text>
<text x="119.6" y="139.2">9</text>
<text x="122.8" y="142.6">XTAL1</text>
<text x="122.8" y="139.9">RST</text>
<text x="131.6" y="142.7">P0.0_AD0</text>
<text x="134.5" y="139.9">VCC</text>
<text x="139.5" y="142">39</text>
<text x="139.5" y="143.4">38</text>
<text x="139.5" y="139.2">40</text>
<text x="161.8" y="140.4" transform="rotate(-90 161.8 140.4)">A</text>
<text x="30.9" y="144.8">16</text>
<text x="30.9" y="146.2">15</text>
<text x="34.8" y="145.4">GP2</text>
<text x="34.8" y="146.8">GP3</text>
<text x="39.6" y="145.4">GP1</text>
<text x="44.6" y="144.8">17</text>
<text x="118.9" y="146.2">18</text>
<text x="119.6" y="149">1</text>
<text x="122.8" y="146.8">XTAL2</text>
<text x="122.8" y="149.6">P1.0</text>
<text x="131.6" y="144">P0.1_AD1</text>
<text x="131.6" y="145.4">P0.2_AD2</text>
<text x="131.6" y="146.8">P0.3_AD3</text>
<text x="131.6" y="148.2">P0.4_AD4</text>
<text x="131.6" y="149.6">P0.5_AD5</text>
<text x="139.5" y="144.8">37</text>
<text x="139.5" y="146.2">36</text>
<text x="139.5" y="147.6">35</text>
<text x="139.5" y="149">34</text>
<text x="119.6" y="150.4">2</text>
<text x="119.6" y="151.8">3</text>
<text x="119.6" y="153.2">4</text>
<text x="119.6" y="154.6">5</text>
<text x="119.6" y="156">6</text>
<text x="122.8" y="151">P1.1</text>
<text x="122.8" y="152.4">P1.2</text>
<text x="122.8" y="153.8">P1.3</text>
<text x="122.8" y="155.2">P1.4</text>
<text x="131.6" y="151">P0.6_AD6</text>
<text x="131.6" y="152.4">P0.7_AD7</text>
<text x="132.5" y="155.2">P2.0_A8</text>
<text x="139.5" y="150.4">33</text>
<text x="139.5" y="151.8">32</text>
<text x="139.5" y="154.6">21</text>
<text x="139.5" y="156">22</text>
<text x="185.2" y="150.4">3</text>
<text x="194" y="150.4">4</text>
<text x="30.5" y="161.6">2*7</text>
<text x="44.6" y="161.6">10</text>
<text x="64.8" y="161.6">2</text>
<text x="118.9" y="161.6">10</text>
<text x="119.6" y="157.4">7</text>
<text x="119.6" y="158.8">8</text>
<text x="122.8" y="156.6">P1.5</text>
<text x="122.8" y="158">P1.6</text>
<text x="122.8" y="159.4">P1.7</text>
<text x="131.8" y="158">P2.2_A10</text>
<text x="131.8" y="160.8">P2.4_A12</text>
<text x="131.9" y="159.4">P2.3_A11</text>
<text x="132.5" y="156.6">P2.1_A9</text>
<text x="139.5" y="157.4">23</text>
<text x="139.5" y="158.8">24</text>
<text x="139.5" y="160.2">25</text>
<text x="139.5" y="161.6">26</text>
<text x="185.2" y="158.8">5</text>
<text x="194" y="158.8">6</text>
<text x="31.6" y="164.4">3</text>
<text x="31.6" y="165.8">1</text>
<text x="34.8" y="162.2">GND</text>
<text x="34.8" y="165">FMIN</text>
<text x="34.8" y="166.4">FMOUT</text>
<text x="39.5" y="162.2">VDD</text>
<text x="40" y="163.6">VIO</text>
<text x="40" y="167.8">RIN</text>
<text x="40.2" y="166.4">LIN</text>
<text x="44.6" y="163">9</text>
<text x="44.6" y="165.8">19</text>
<text x="44.6" y="167.2">18</text>
<text x="64.8" y="164.4">3</text>
<text x="71.4" y="163">1</text>
<text x="118.9" y="164.4">12</text>
<text x="118.9" y="165.8">13</text>
<text x="118.9" y="167.2">14</text>
<text x="119" y="163">11</text>
<text x="122.8" y="162.2">P3.0/RXD</text>
<text x="122.8" y="163.6">P3.1/TXD</text>
<text x="122.8" y="165">P3.2/INT0</text>
<text x="122.8" y="166.4">P3.3/INT1</text>
<text x="122.8" y="167.8">P3.4/T0</text>
<text x="131.8" y="162.2">P2.5_A13</text>
<text x="131.8" y="163.6">P2.6_A14</text>
<text x="131.8" y="165">P2.7_A15</text>
<text x="132.7" y="167.8">EA/VPP</text>
<text x="139.5" y="167.2">31</text>
<text x="139.5" y="163">27</text>
<text x="139.5" y="164.4">28</text>
<text x="185.2" y="167.2">9</text>
<text x="194" y="167.2">8</text>
<text x="31.6" y="168.6">6</text>
<text x="31.6" y="170">7</text>
<text x="31.6" y="171.4">8</text>
<text x="34.8" y="169.2">SCLK</text>
<text x="34.8" y="170.6">SDIO</text>
<text x="34.8" y="172">RCLK ROUT</text>
<text x="38.9" y="170.6">LOUT</text>
<text x="44.6" y="170">13</text>
<text x="44.6" y="171.4">12</text>
<text x="64.8" y="172.7">5</text>
<text x="68.2" y="171.7" transform="rotate(-90 68.2 171.7)">8</text>
<text x="118.9" y="168.6">15</text>
<text x="118.9" y="170">16</text>
<text x="118.9" y="171.4">17</text>
<text x="122.8" y="169.2">P3.5/T1</text>
<text x="122.8" y="170.6">P3.6/WR</text>
<text x="122.8" y="172">P3.7/RD</text>
<text x="131" y="169.2">ALE/PROG</text>
<text x="133.8" y="170.6">PSEN</text>
<text x="134.4" y="173.4">GND</text>
<text x="139.5" y="168.6">30</text>
<text x="139.5" y="170">29</text>
<text x="139.5" y="172.7">20</text>
<text x="30.9" y="174.1">16</text>
<text x="30.9" y="175.5">15</text>
<text x="34.8" y="174.8">GP2</text>
<text x="34.8" y="176.2">GP3</text>
<text x="39.6" y="174.8">GP1</text>
<text x="44.6" y="174.1">17</text>
<text x="64.8" y="175.5">6</text>
<text x="68.2" y="177.7" transform="rotate(-90 68.2 177.7)">4</text>
<text x="71.4" y="174.1">7</text>
<text x="145" y="179.7" transform="rotate(-90 145 179.7)">1</text>
<text x="146.4" y="179.7" transform="rotate(-90 146.4 179.7)">2</text>
<text x="152" y="179.7" transform="rotate(-90 152 179.7)">1</text>
<text x="153.4" y="179.7" transform="rotate(-90 153.4 179.7)">2</text>
<text x="159" y="179.7" transform="rotate(-90 159 179.7)">1</text>
<text x="160.4" y="179.7" transform="rotate(-90 160.4 179.7)">2</text>
<text x="166" y="179.7" transform="rotate(-90 166 179.7)">1</text>
<text x="167.4" y="179.7" transform="rotate(-90 167.4 179.7)">2</text>
<text x="184.6" y="174.1">11</text>
<text x="194" y="174.1">10</text>
<text x="145" y="183.6" transform="rotate(-90 145 183.6)">3</text>
<text x="146.4" y="183.6" transform="rotate(-90 146.4 183.6)">4</text>
<text x="152" y="183.6" transform="rotate(-90 152 183.6)">3</text>
<text x="153.4" y="183.6" transform="rotate(-90 153.4 183.6)">4</text>
<text x="159" y="183.6" transform="rotate(-90 159 183.6)">3</text>
<text x="160.4" y="183.6" transform="rotate(-90 160.4 183.6)">4</text>
<text x="166" y="183.6" transform="rotate(-90 166 183.6)">3</text>
<text x="167.4" y="183.6" transform="rotate(-90 167.4 183.6)">4</text>
<text x="184.5" y="182.5">13</text>
<text x="194" y="182.5">12</text>
</g>
<g font-size="1.1" fill="#808080">
<text x="121.5" y="126.2">1</text>
<text x="196.6" y="128.3" transform="rotate(-90 196.6 128.3)">VCC</text>
<text x="155" y="133.1" transform="rotate(-90 155 133.1)">1</text>
<text x="196.6" y="132.9" transform="rotate(-90 196.6 132.9)">GND</text>
<text x="13.2" y="138" transform="rotate(-90 13.2 138)">1</text>
<text x="76.8" y="138.6" transform="rotate(-90 76.8 138.6)">1</text>
<text x="155" y="147" transform="rotate(-90 155 147)">1</text>
<text x="13.2" y="167.4" transform="rotate(-90 13.2 167.4)">1</text>
<text x="81" y="162.3" transform="rotate(-90 81 162.3)">1</text>
<text x="113.8" y="166" transform="rotate(-90 113.8 166)">1</text>
</g>
</svg>
